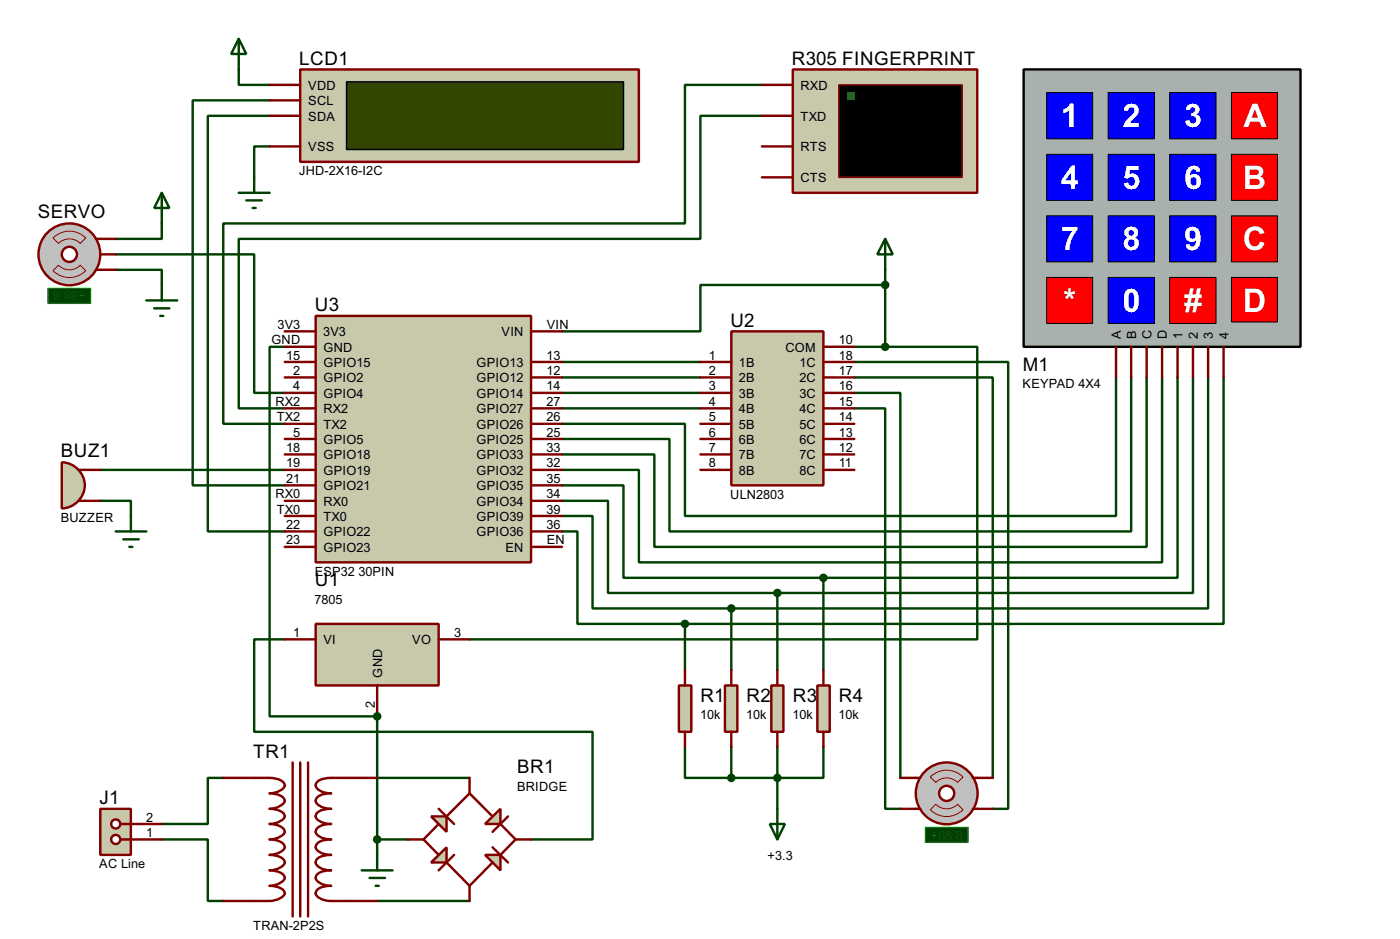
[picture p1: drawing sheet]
<svg xmlns="http://www.w3.org/2000/svg" width="231mm" height="155mm" viewBox="0 0 231 155" stroke-linecap="round" stroke-linejoin="round" font-family="sans-serif">
<g fill="none" stroke="#004000" stroke-width=".4">
<path d="M39.4 11.5v2.5h5.1M44.5 16.6h-12.7v63.5h15.2M44.5 19.1h-10.2v68.6h12.7M125.8 19.1h-10.2v20.3h-76.2v28h7.6M125.8 14h-12.7v22.9h-76.2v33h10.1M26.7 36.9v2.5h-7.6M44.5 24.2h-2.5v5.1M19.1 44.5h7.6v2.5M19.1 42h22.9v22.8h5M92.8 59.7h22.8M16.6 77.5h30.4M92.8 62.3h22.8"/>
<path d="M92.8 64.8h22.8M92.8 67.4h22.8M184.2 62.3v22.8h-71.1v-15.2h-20.3M186.7 62.3v25.4h-76.2v-15.3h-17.7M189.3 62.3v27.9h-81.3v-15.2h-15.2M191.8 62.3v30.5h-86.3v-15.3h-12.7M16.6 82.6h5v2.5M47 105.5h-5v15.2h55.8v17.8h-10.1M62.3 118.2v22.8M26.7 138.5h7.6v10.1h2.6M36.9 128.3h-2.6v7.6h-7.6M62.3 128.3h15.2"/>
<path d="M62.3 138.5h5.1M62.3 148.6h15.2"/>
</g>
<circle cx="62.3" cy="118.2" r=".2" fill="#004000"/>
<g fill="none" stroke="#004000" stroke-width=".4">
<path d="M47 57.2h-2.5v61h17.8M141 59.7h25.4v73.7h-2.5M141 57.2h5.1M146.1 57.2h15.2v48.3h-83.8M146.1 47h-30.5v7.7h-22.8M146.1 44.5v12.7M141 64.8h7.6v63.5M141 67.4h5.1v66h2.5M141 62.3h22.9v66M194.4 62.3v33h-58.5M196.9 62.3v35.5h-68.6M199.4 62.3v38.1h-78.7"/>
<path d="M202 62.3v40.6h-88.9M92.8 87.7h2.5v15.2h17.8M92.8 85.1h5v15.3h22.9M92.8 82.6h7.6v15.2h27.9M92.8 80.1h10.1v15.2h33M128.3 97.8v12.7M135.9 95.3v15.2M113.1 102.9v7.6M120.7 100.4v10.1M113.1 123.2v5.1h7.6M120.7 123.2v5.1M128.3 123.2v10.2"/>
<path d="M135.9 123.2v5.1h-15.2"/>
</g>
<path d="M49.6 11.5h55.9v15.2h-55.9z" fill="#c8c8aa" stroke="#800000" stroke-width=".4"/>
<path d="M57.2 13.5h45.7v11.2h-45.7z" fill="#324600" stroke="#000" stroke-width=".25"/>
<path d="M44.5 16.6h5.1M44.5 14h5.1M44.5 19.1h5.1M44.5 24.2h5.1" fill="none" stroke="#800000" stroke-width=".4"/>
<path d="M39.4 6.4l1.3 2.5h-2.5zM39.4 6.4v5.1M39.4 31.8h5.1M40.7 33.1h2.5M41.7 34.3h.5M42 29.3v2.5" fill="none" stroke="#004000" stroke-width=".4"/>
<path d="M169 11.5h45.7v45.7h-45.7z" fill="#a9b1af" stroke="#000" stroke-width=".4"/>
<g fill="#00f" stroke="#000" stroke-width=".17">
<path d="M172.8 15.3h7.6v7.6h-7.6z"/>
<path d="M182.9 15.3h7.7v7.6h-7.7z"/>
<path d="M193.1 15.3h7.6v7.6h-7.6z"/>
</g>
<path d="M203.3 15.3h7.6v7.6h-7.6z" fill="#f00" stroke="#000" stroke-width=".17"/>
<g fill="#00f" stroke="#000" stroke-width=".17">
<path d="M172.8 25.5h7.6v7.6h-7.6z"/>
<path d="M182.9 25.5h7.7v7.6h-7.7z"/>
<path d="M193.1 25.5h7.6v7.6h-7.6z"/>
</g>
<path d="M203.3 25.5h7.6v7.6h-7.6z" fill="#f00" stroke="#000" stroke-width=".17"/>
<g fill="#00f" stroke="#000" stroke-width=".17">
<path d="M172.8 35.6h7.6v7.6h-7.6z"/>
<path d="M182.9 35.6h7.7v7.6h-7.7z"/>
<path d="M193.1 35.6h7.6v7.6h-7.6z"/>
</g>
<g fill="#f00" stroke="#000" stroke-width=".17">
<path d="M193.1 45.8h7.6v7.6h-7.6z"/>
<path d="M203.3 35.6h7.6v7.6h-7.6z"/>
<path d="M203.3 45.8h7.6v7.3h-7.6z"/>
<path d="M172.8 45.8h7.6v7.6h-7.6z"/>
</g>
<path d="M182.9 45.8h7.7v7.6h-7.7z" fill="#00f" stroke="#000" stroke-width=".17"/>
<path d="M184.2 57.2v5.1M186.7 57.2v5.1M189.3 57.2v5.1M191.8 57.2v5.1M194.4 57.2v5.1M196.9 57.2v5.1M199.4 57.2v5.1M202 57.2v5.1" fill="none" stroke="#800000" stroke-width=".4"/>
<path d="M19.1 87.7h5.1M20.4 89h2.5M21.4 90.2h.5M21.6 85.1v2.6" fill="none" stroke="#004000" stroke-width=".4"/>
<path d="M130.9 11.5h30.4v20.3h-30.4z" fill="#c8c8aa" stroke="#800000" stroke-width=".4"/>
<path d="M138.5 14h20.3v15.3h-20.3z" fill="#000" stroke="#800000" stroke-width=".25"/>
<path d="M139.8 15.3h1.2v1.3h-1.2z" fill="#0f0"/>
<path d="M125.8 14h5.1M125.8 19.1h5.1M125.8 24.2h5.1M125.8 29.3h5.1" fill="none" stroke="#800000" stroke-width=".4"/>
<path d="M10.2 76.3a3.8 3.8 0 0 1 3.8 3.8 3.8 3.8 0 0 1-3.8 3.8z" fill-rule="evenodd" fill="#c8c8aa" stroke="#800000" stroke-width=".4"/>
<path d="M13 77.5h3.6M13 82.6h3.6M36.9 128.3h7.6a3.1 3.1 0 0 1 2.4 .9 .9 .9 0 0 1-.7 1.2l-1.1 .4-.6 .1a3.1 3.1 0 0 1 2.4 .8 .89 .89 0 0 1-.7 1.2l-1.1 .4-.6 .1a3.1 3.1 0 0 1 2.4 .9 .86 .86 0 0 1-.7 1.2l-1.1 .3-.6 .1a3.1 3.1 0 0 1 2.4 .9 .87 .87 0 0 1-.7 1.2l-1.1 .4-.6 .1a3 3 0 0 1 2.4 .9 .88 .88 0 0 1-.7 1.2l-1.1 .3-.6 .1a3.1 3.1 0 0 1 2.4 .9 .9 .9 0 0 1-.7 1.2l-1.1 .4-.6 .1a3.1 3.1 0 0 1 2.4 .8 .89 .89 0 0 1-.7 1.2l-1.1 .4-.6 .1a3.1 3.1 0 0 1 2.4 .9 .86 .86 0 0 1-.7 1.2l-1.1 .3-.6 .1h-7.6M48.3 125.8v25.4M49.6 125.8v25.4M50.9 125.8v25.4M62.3 128.3h-7.6a2.91 2.91 0 0 0-2.5 .9 .93 .93 0 0 0 .6 1.2l1.1 .4 .8 .1a2.91 2.91 0 0 0-2.5 .8 .91 .91 0 0 0 .6 1.2l1.1 .4 .8 .1a2.91 2.91 0 0 0-2.5 .9 .88 .88 0 0 0 .6 1.2l1.1 .3 .8 .1a2.87 2.87 0 0 0-2.5 .9 .88 .88 0 0 0 .6 1.2l1.1 .4 .8 .1a2.84 2.84 0 0 0-2.5 .9 .89 .89 0 0 0 .6 1.2l1.1 .3 .8 .1a2.91 2.91 0 0 0-2.5 .9 .93 .93 0 0 0 .6 1.2l1.1 .4 .8 .1a2.91 2.91 0 0 0-2.5 .8 .91 .91 0 0 0 .6 1.2l1.1 .4 .8 .1a2.91 2.91 0 0 0-2.5 .9 .88 .88 0 0 0 .6 1.2l1.1 .3 .8 .1h7.6" fill="none" stroke="#800000" stroke-width=".4"/>
<path d="M80.1 141h2.5v2.6z" fill="#c8c8aa" stroke="#800000" stroke-width=".4"/>
<path d="M72.4 133.4l2.6 2.5M72.4 135.9l-2.5 2.6 2.5 2.5M73.7 134.7l3.8-3.8 3.8 3.8M81.3 139.8l2.6 2.5M82.6 135.9l2.5 2.6-2.5 2.5M83.9 134.7l-2.6 2.5M73.7 142.3l3.8 3.8 3.8-3.8M75 141l-2.6 2.6" fill="none" stroke="#800000" stroke-width=".4"/>
<g fill="#c8c8aa" stroke="#800000" stroke-width=".4">
<path d="M80.1 135.9l2.5-2.5v2.5z"/>
<path d="M71.2 134.7h2.5v2.5z"/>
<path d="M71.2 142.3l2.5-2.5v2.5z"/>
</g>
<path d="M67.4 138.5h2.5M77.5 128.3v2.6M85.1 138.5h2.6M77.5 146.1v2.5" fill="none" stroke="#800000" stroke-width=".4"/>
<path d="M52.1 102.9h20.3v10.2h-20.3z" fill="#c8c8aa" stroke="#800000" stroke-width=".4"/>
<path d="M47 105.5h5.1M62.3 113.1v5.1M72.4 105.5h5.1" fill="none" stroke="#800000" stroke-width=".4"/>
<path d="M16.6 133.4h5v7.6h-5z" fill="#c8c8aa" stroke="#800000" stroke-width=".4"/>
<path d="M19.9 138.5h1.7" fill="none" stroke="#800000" stroke-width=".4"/>
<circle cx="19.1" cy="138.5" r=".75" fill="#feffff" stroke="#800000" stroke-width=".4"/>
<path d="M19.9 135.9h1.7" fill="none" stroke="#800000" stroke-width=".4"/>
<circle cx="19.1" cy="135.9" r=".75" fill="#feffff" stroke="#800000" stroke-width=".4"/>
<path d="M21.6 138.5h5.1M21.6 135.9h5.1" fill="none" stroke="#800000" stroke-width=".4"/>
<path d="M146.1 39.4l1.3 2.6h-2.6zM146.1 39.4v5.1" fill="none" stroke="#004000" stroke-width=".4"/>
<circle cx="11.4" cy="42" r="5.1" fill="#c0c0c0" stroke="#800000" stroke-width=".4"/>
<circle cx="11.4" cy="42" r="1.25" fill="#feffff" stroke="#800000" stroke-width=".4"/>
<path d="M15.8 39.4h.8M15.8 44.5h.8" fill="none" stroke="#800000" stroke-width=".4"/>
<path d="M7.9 47.6h7.1v2.5h-7.1z" fill="#004000" stroke="#0f0" stroke-width=".2"/>
<path d="M8.8 39.3a3.8 3.8 0 0 1 5.4 0l-.9 .9a2.54 2.54 0 0 0-3.6 0zM8.8 44.7l.9-.9a2.54 2.54 0 0 0 3.6 0l.9 .9a3.8 3.8 0 0 1-5.4 0z" fill="none" stroke="#800000" stroke-width=".17"/>
<path d="M16.6 39.4h2.5M16.6 42h2.5M16.6 44.5h2.5" fill="none" stroke="#800000" stroke-width=".4"/>
<path d="M26.7 31.8l1.3 2.5h-2.5zM26.7 31.8v5.1M24.2 49.6h5.1M25.5 50.9h2.5M26.5 52.1h.5M26.7 47v2.6" fill="none" stroke="#004000" stroke-width=".4"/>
<path d="M52.1 52.1h35.6v40.7h-35.6z" fill="#c8c8aa" stroke="#800000" stroke-width=".4"/>
<g fill="none" stroke="#800000" stroke-width=".4">
<path d="M47 54.7h5.1M47 57.2h5.1M47 59.7h5.1M87.7 54.7h5.1M87.7 59.7h5.1M47 62.3h5.1M47 64.8h5.1M47 67.4h5.1M47 69.9h5.1M47 72.4h5.1M47 75h5.1M47 77.5h5.1"/>
<path d="M87.7 62.3h5.1M87.7 64.8h5.1M87.7 67.4h5.1M87.7 69.9h5.1M87.7 72.4h5.1M87.7 75h5.1M87.7 77.5h5.1M47 80.1h5.1M47 82.6h5.1M47 85.1h5.1M47 87.7h5.1M47 90.2h5.1"/>
<path d="M87.7 80.1h5.1M87.7 82.6h5.1M87.7 85.1h5.1M87.7 87.7h5.1M87.7 90.2h5.1"/>
</g>
<path d="M59.7 143.6h5.1M61 144.8h2.6M62 146.1h.5M62.3 141v2.6" fill="none" stroke="#004000" stroke-width=".4"/>
<circle cx="62.2" cy="138.5" r=".5" fill="#004000" stroke="#004000" stroke-width=".4"/>
<path d="M120.7 54.7h15.2v25.4h-15.2z" fill="#c8c8aa" stroke="#800000" stroke-width=".4"/>
<g fill="none" stroke="#800000" stroke-width=".4">
<path d="M115.6 59.7h5.1M135.9 59.7h5.1M135.9 57.2h5.1M115.6 62.3h5.1M115.6 64.8h5.1M115.6 67.4h5.1M115.6 69.9h5.1M115.6 72.4h5.1M115.6 75h5.1M115.6 77.5h5.1M135.9 62.3h5.1M135.9 64.8h5.1"/>
<path d="M135.9 67.4h5.1M135.9 69.9h5.1M135.9 72.4h5.1M135.9 75h5.1M135.9 77.5h5.1"/>
</g>
<g fill="#004000" stroke="#004000" stroke-width=".4">
<circle cx="62.2" cy="118.2" r=".5"/>
<circle cx="146.1" cy="57.2" r=".5"/>
<circle cx="146.1" cy="47" r=".5"/>
</g>
<circle cx="156.2" cy="130.9" r="5.1" fill="#c0c0c0" stroke="#800000" stroke-width=".4"/>
<circle cx="156.2" cy="130.9" r="1.25" fill="#feffff" stroke="#800000" stroke-width=".4"/>
<path d="M151.2 128.3h.7M151.2 133.4h.7M160.6 128.3h.7M160.6 133.4h.7" fill="none" stroke="#800000" stroke-width=".4"/>
<path d="M152.7 136.5h7.1v2.5h-7.1z" fill="#004000" stroke="#0f0" stroke-width=".2"/>
<path d="M153.6 133.6l.9-.9a2.54 2.54 0 0 0 3.6 0l.9 .9a3.8 3.8 0 0 1-5.4 0zM153.6 128.2a3.8 3.8 0 0 1 5.4 0l-.9 .9a2.54 2.54 0 0 0-3.6 0z" fill="none" stroke="#800000" stroke-width=".17"/>
<path d="M148.6 128.3h2.6M148.6 133.4h2.6M161.3 128.3h2.6M161.3 133.4h2.6" fill="none" stroke="#800000" stroke-width=".4"/>
<path d="M112.1 113.1h2v7.6h-2z" fill="#c8c8aa" stroke="#800000" stroke-width=".4"/>
<path d="M113.1 110.5v2.6M113.1 120.7v2.5" fill="none" stroke="#800000" stroke-width=".4"/>
<path d="M119.7 113.1h2v7.6h-2z" fill="#c8c8aa" stroke="#800000" stroke-width=".4"/>
<path d="M120.7 110.5v2.6M120.7 120.7v2.5" fill="none" stroke="#800000" stroke-width=".4"/>
<path d="M127.3 113.1h2v7.6h-2z" fill="#c8c8aa" stroke="#800000" stroke-width=".4"/>
<path d="M128.3 110.5v2.6M128.3 120.7v2.5" fill="none" stroke="#800000" stroke-width=".4"/>
<path d="M134.9 113.1h2.1v7.6h-2.1z" fill="#c8c8aa" stroke="#800000" stroke-width=".4"/>
<path d="M135.9 110.5v2.6M135.9 120.7v2.5" fill="none" stroke="#800000" stroke-width=".4"/>
<g fill="#004000" stroke="#004000" stroke-width=".4">
<circle cx="113" cy="102.9" r=".5"/>
<circle cx="120.7" cy="100.4" r=".5"/>
<circle cx="128.3" cy="97.8" r=".5"/>
<circle cx="135.9" cy="95.3" r=".5"/>
<circle cx="128.3" cy="128.3" r=".5"/>
<circle cx="120.7" cy="128.3" r=".5"/>
</g>
<path d="M127.1 135.9h2.5l-1.3 2.6zM128.3 133.4v5.1" fill="none" stroke="#004000" stroke-width=".4"/>
<g font-size="6" fill="#fff">
<text x="175.1" y="21">1</text>
<text x="185.3" y="21">2</text>
<text x="195.4" y="21">3</text>
<text x="205.2" y="21">A</text>
<text x="175.1" y="31.2">4</text>
<text x="185.3" y="31.2">5</text>
<text x="195.4" y="31.2">6</text>
<text x="205.1" y="31.2">B</text>
<text x="175.1" y="41.3">7</text>
<text x="185.3" y="41.3">8</text>
<text x="195.4" y="41.3">9</text>
<text x="205.1" y="41.3">C</text>
<text x="175.6" y="51.5">*</text>
<text x="185.3" y="51.5">0</text>
<text x="195.4" y="51.5">#</text>
<text x="205.1" y="51.5">D</text>
</g>
<g font-size="3.5">
<text x="49.4" y="10.6">LCD1</text>
<text x="130.7" y="10.6">R305 FINGERPRINT</text>
<text x="6.3" y="36">SERVO</text>
<text x="52" y="51.3">U3</text>
<text x="120.6" y="53.9">U2</text>
<text x="168.8" y="61.2">M1</text>
<text x="10.1" y="75.5">BUZ1</text>
<text x="52" y="96.7">U1</text>
<text x="115.6" y="115.8">R1</text>
<text x="123.2" y="115.8">R2</text>
<text x="130.9" y="115.8">R3</text>
<text x="138.5" y="115.8">R4</text>
<text x="41.8" y="125">TR1</text>
<text x="85.4" y="127.5">BR1</text>
<text x="16.4" y="132.6">J1</text>
</g>
<g font-size="2.4">
<text x="50.9" y="17.3">SCL</text>
<text x="50.9" y="14.8">VDD</text>
<text x="132.1" y="14.8">RXD</text>
<text x="50.9" y="19.9">SDA</text>
<text x="132.1" y="19.9">TXD</text>
<text x="49.4" y="28.9">JHD-2X16-I2C</text>
<text x="50.9" y="25">VSS</text>
<text x="132.1" y="25">RTS</text>
<text x="132.1" y="30">CTS</text>
<text x="44.8" y="56.8">GND</text>
<text x="45.8" y="54.3">3V3</text>
<text x="47.3" y="59.3">15</text>
<text x="53.4" y="55.4">3V3</text>
<text x="53.4" y="58">GND</text>
<text x="82.8" y="55.4">VIN</text>
<text x="90.2" y="59.3">13</text>
<text x="90.2" y="54.3">VIN</text>
<text x="117" y="59.3">1</text>
<text x="129.6" y="58">COM</text>
<text x="138.5" y="59.3">18</text>
<text x="138.5" y="56.8">10</text>
<text x="185" y="55.9" transform="rotate(-90 185 55.9)">A</text>
<text x="187.5" y="55.9" transform="rotate(-90 187.5 55.9)">B</text>
<text x="190.1" y="55.9" transform="rotate(-90 190.1 55.9)">C</text>
<text x="192.6" y="55.9" transform="rotate(-90 192.6 55.9)">D</text>
<text x="195.2" y="55.9" transform="rotate(-90 195.2 55.9)">1</text>
<text x="197.7" y="55.9" transform="rotate(-90 197.7 55.9)">2</text>
<text x="200.2" y="55.9" transform="rotate(-90 200.2 55.9)">3</text>
<text x="202.8" y="55.9" transform="rotate(-90 202.8 55.9)">4</text>
<text x="48.4" y="61.9">2</text>
<text x="48.4" y="64.4">4</text>
<text x="53.4" y="60.5">GPIO15</text>
<text x="53.4" y="63.1">GPIO2</text>
<text x="53.4" y="65.6">GPIO4</text>
<text x="78.6" y="60.5">GPIO13</text>
<text x="78.6" y="63.1">GPIO12</text>
<text x="78.6" y="65.6">GPIO14</text>
<text x="90.2" y="61.9">12</text>
<text x="90.2" y="64.4">14</text>
<text x="117" y="61.9">2</text>
<text x="117" y="64.4">3</text>
<text x="122" y="60.5">1B</text>
<text x="122" y="63.1">2B</text>
<text x="122" y="65.6">3B</text>
<text x="132" y="60.5">1C</text>
<text x="132" y="63.1">2C</text>
<text x="132" y="65.6">3C</text>
<text x="138.5" y="61.9">17</text>
<text x="138.5" y="64.4">16</text>
<text x="168.8" y="64.1">KEYPAD 4X4</text>
<text x="45.5" y="67">RX2</text>
<text x="45.7" y="69.5">TX2</text>
<text x="53.4" y="68.2">RX2</text>
<text x="53.4" y="70.7">TX2</text>
<text x="78.6" y="68.2">GPIO27</text>
<text x="78.6" y="70.7">GPIO26</text>
<text x="90.2" y="67">27</text>
<text x="90.2" y="69.5">26</text>
<text x="117" y="67">4</text>
<text x="117" y="69.5">5</text>
<text x="122" y="68.2">4B</text>
<text x="122" y="70.7">5B</text>
<text x="132" y="68.2">4C</text>
<text x="132" y="70.7">5C</text>
<text x="138.5" y="67">15</text>
<text x="138.5" y="69.5">14</text>
<text x="47.3" y="74.6">18</text>
<text x="47.3" y="77.1">19</text>
<text x="48.4" y="72">5</text>
<text x="53.4" y="73.2">GPIO5</text>
<text x="53.4" y="75.8">GPIO18</text>
<text x="78.6" y="75.8">GPIO33</text>
<text x="78.6" y="73.2">GPIO25</text>
<text x="90.2" y="74.6">33</text>
<text x="90.2" y="72">25</text>
<text x="90.2" y="77.1">32</text>
<text x="117" y="72">6</text>
<text x="117" y="74.6">7</text>
<text x="117" y="77.1">8</text>
<text x="122" y="73.2">6B</text>
<text x="122" y="75.8">7B</text>
<text x="132" y="73.2">6C</text>
<text x="132" y="75.8">7C</text>
<text x="138.5" y="72">13</text>
<text x="138.5" y="74.6">12</text>
<text x="138.5" y="77.1">11</text>
<text x="45.5" y="82.2">RX0</text>
<text x="47.3" y="79.7">21</text>
<text x="53.4" y="78.3">GPIO19</text>
<text x="53.4" y="80.9">GPIO21</text>
<text x="53.4" y="83.4">RX0</text>
<text x="78.6" y="78.3">GPIO32</text>
<text x="78.6" y="80.9">GPIO35</text>
<text x="78.6" y="83.4">GPIO34</text>
<text x="90.2" y="79.7">35</text>
<text x="90.2" y="82.2">34</text>
<text x="120.5" y="82.3">ULN2803</text>
<text x="122" y="78.3">8B</text>
<text x="132" y="78.3">8C</text>
<text x="10" y="86.1">BUZZER</text>
<text x="45.7" y="84.7">TX0</text>
<text x="47.3" y="87.3">22</text>
<text x="47.3" y="89.8">23</text>
<text x="53.4" y="85.9">TX0</text>
<text x="53.4" y="88.5">GPIO22</text>
<text x="78.6" y="85.9">GPIO39</text>
<text x="78.6" y="88.5">GPIO36</text>
<text x="90.2" y="84.7">39</text>
<text x="90.2" y="87.3">36</text>
<text x="90.2" y="89.8">EN</text>
<text x="51.9" y="95">ESP32</text>
<text x="53.4" y="91">GPIO23</text>
<text x="59.2" y="95">30PIN</text>
<text x="83.4" y="91">EN</text>
<text x="51.9" y="99.6">7805</text>
<text x="48.4" y="105.1">1</text>
<text x="53.4" y="106.3">VI</text>
<text x="68" y="106.3">VO</text>
<text x="75" y="105.1">3</text>
<text x="63.1" y="111.8" transform="rotate(-90 63.1 111.8)">GND</text>
<text x="61.8" y="116.8" transform="rotate(-90 61.8 116.8)">2</text>
<text x="115.6" y="118.7">10k</text>
<text x="123.2" y="118.7">10k</text>
<text x="130.8" y="118.7">10k</text>
<text x="138.4" y="118.7">10k</text>
<text x="85.3" y="130.5">BRIDGE</text>
<text x="24.2" y="135.5">2</text>
<text x="16.4" y="143.2">AC Line</text>
<text x="24.2" y="138.1">1</text>
<text x="126.7" y="141.8">+3.3</text>
<text x="41.8" y="153.4">TRAN-2P2S</text>
</g>
<g font-size="2.4" fill="#008000">
<text x="14.1" y="48" transform="rotate(-180 14.1 48)">+88.8</text>
<text x="153.6" y="138.5">+88.8</text>
</g>
</svg>
